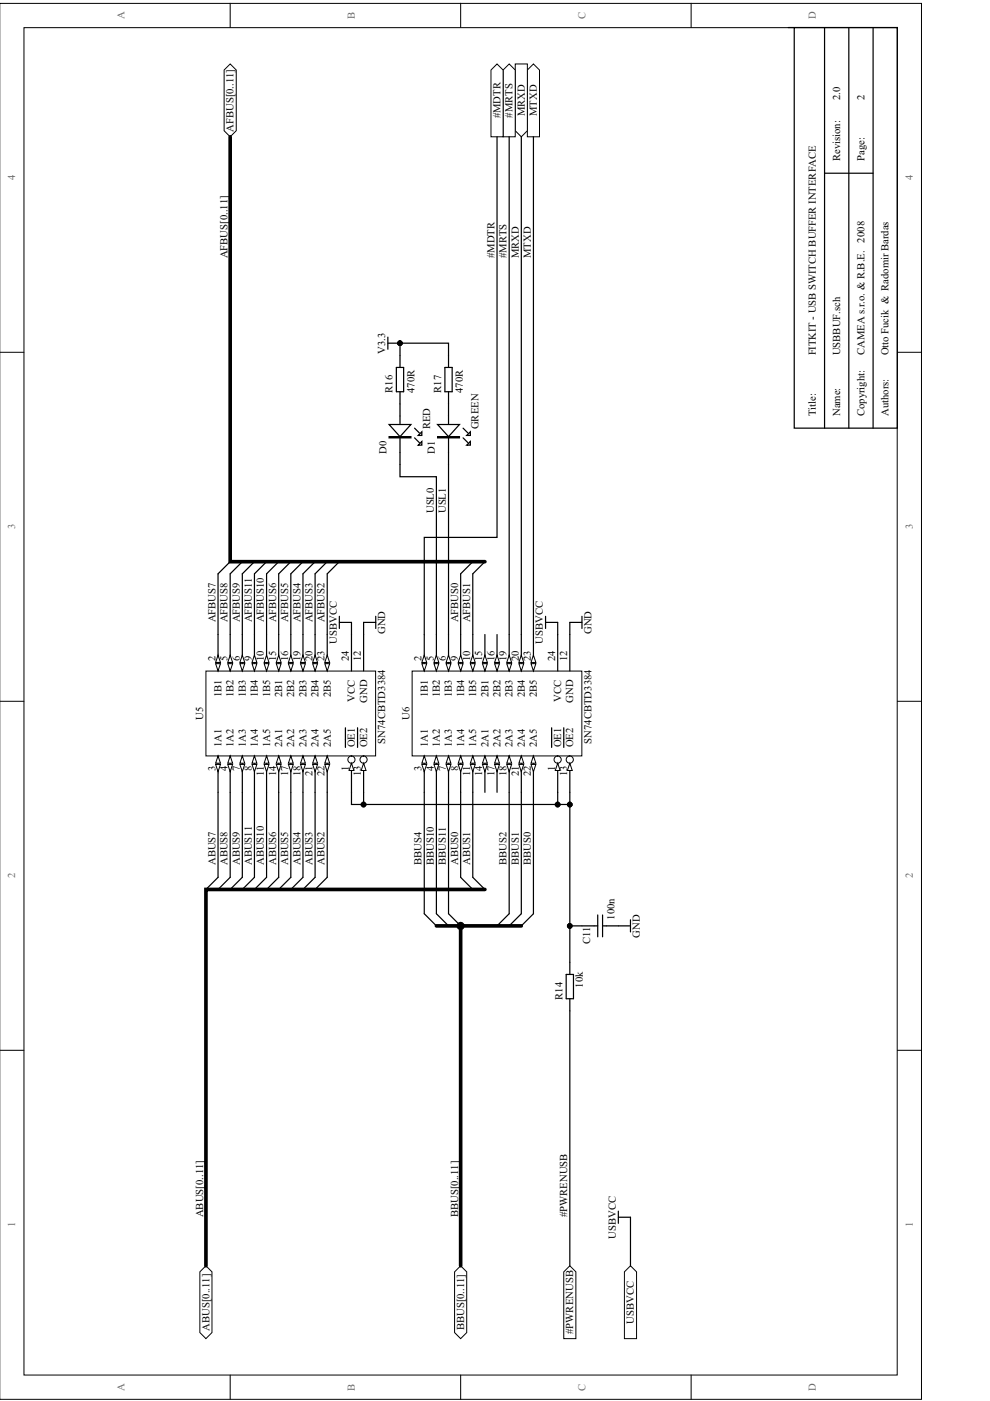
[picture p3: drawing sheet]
<svg xmlns="http://www.w3.org/2000/svg" width="210mm" height="297mm" viewBox="0 0 210 297" stroke-linecap="round" stroke-linejoin="round" font-family="sans-serif">
<path d="M0 .7h195.4v296h-195.4z" fill="none" stroke="#000" stroke-width=".21"/>
<path d="M5.1 5.9h185.1v285.6h-185.1z" fill="#fff"/>
<g fill="none" stroke="#000" stroke-width=".21">
<path d="M5.1 5.9h185.1v285.6h-185.1zM48.8 .7v5.1M97.7 .7v5.1M146.5 .7v5.1M0 74.7h5.1M190.3 74.7h5.1M0 148.7h5.1M190.3 148.7h5.1M0 222.7h5.1M190.3 222.7h5.1M48.8 291.5v5.2M97.7 291.5v5.2"/>
<path d="M146.5 291.5v5.2"/>
<circle cx="84.8" cy="72.8" r=".5"/>
<circle cx="77.1" cy="170.6" r=".5"/>
<circle cx="118.2" cy="170.6" r=".5"/>
<circle cx="120.8" cy="170.6" r=".5"/>
<circle cx="120.8" cy="196.3" r=".5"/>
</g>
<g fill="#000">
<circle cx="84.8" cy="72.8" r=".5"/>
<circle cx="77.1" cy="170.6" r=".5"/>
<circle cx="118.2" cy="170.6" r=".5"/>
<circle cx="120.8" cy="170.6" r=".5"/>
<circle cx="120.8" cy="196.3" r=".5"/>
</g>
<path d="M43.7 142.3h35.9v18h-35.9z" fill="#fff"/>
<path d="M43.7 142.3h35.9v18h-35.9z" fill="none" stroke="#000" stroke-width=".21"/>
<path d="M46.2 134.5v7.8" fill="none" stroke="#000" stroke-width=".26"/>
<path d="M45.7 140.7h1l-.5 1.6z" fill="#fff"/>
<path d="M45.7 140.7h1l-.5 1.6z" fill="none" stroke="#000" stroke-width=".21"/>
<path d="M46.2 138.9l.5 1.6h-1z" fill="#fff"/>
<path d="M46.2 138.9l.5 1.6h-1z" fill="none" stroke="#000" stroke-width=".21"/>
<path d="M69.4 134.5v7.8" fill="none" stroke="#000" stroke-width=".26"/>
<path d="M68.9 140.7h1l-.5 1.6z" fill="#fff"/>
<path d="M68.9 140.7h1l-.5 1.6z" fill="none" stroke="#000" stroke-width=".21"/>
<path d="M69.4 138.9l.5 1.6h-1z" fill="#fff"/>
<path d="M69.4 138.9l.5 1.6h-1z" fill="none" stroke="#000" stroke-width=".21"/>
<path d="M48.8 134.5v7.8" fill="none" stroke="#000" stroke-width=".26"/>
<path d="M48.3 140.7h1l-.5 1.6z" fill="#fff"/>
<path d="M48.3 140.7h1l-.5 1.6z" fill="none" stroke="#000" stroke-width=".21"/>
<path d="M48.8 138.9l.5 1.6h-1z" fill="#fff"/>
<path d="M48.8 138.9l.5 1.6h-1z" fill="none" stroke="#000" stroke-width=".21"/>
<path d="M66.8 134.5v7.8" fill="none" stroke="#000" stroke-width=".26"/>
<path d="M66.3 140.7h1l-.5 1.6z" fill="#fff"/>
<path d="M66.3 140.7h1l-.5 1.6z" fill="none" stroke="#000" stroke-width=".21"/>
<path d="M66.8 138.9l.5 1.6h-1z" fill="#fff"/>
<path d="M66.8 138.9l.5 1.6h-1z" fill="none" stroke="#000" stroke-width=".21"/>
<path d="M51.4 134.5v7.8" fill="none" stroke="#000" stroke-width=".26"/>
<path d="M50.9 140.7h1l-.5 1.6z" fill="#fff"/>
<path d="M50.9 140.7h1l-.5 1.6z" fill="none" stroke="#000" stroke-width=".21"/>
<path d="M51.4 138.9l.5 1.6h-1z" fill="#fff"/>
<path d="M51.4 138.9l.5 1.6h-1z" fill="none" stroke="#000" stroke-width=".21"/>
<path d="M64.2 134.5v7.8" fill="none" stroke="#000" stroke-width=".26"/>
<path d="M63.7 140.7h1l-.5 1.6z" fill="#fff"/>
<path d="M63.7 140.7h1l-.5 1.6z" fill="none" stroke="#000" stroke-width=".21"/>
<path d="M64.2 138.9l.5 1.6h-1z" fill="#fff"/>
<path d="M64.2 138.9l.5 1.6h-1z" fill="none" stroke="#000" stroke-width=".21"/>
<path d="M53.9 134.5v7.8" fill="none" stroke="#000" stroke-width=".26"/>
<path d="M53.4 140.7h1.1l-.6 1.6z" fill="#fff"/>
<path d="M53.4 140.7h1.1l-.6 1.6z" fill="none" stroke="#000" stroke-width=".21"/>
<path d="M53.9 138.9l.6 1.6h-1.1z" fill="#fff"/>
<path d="M53.9 138.9l.6 1.6h-1.1z" fill="none" stroke="#000" stroke-width=".21"/>
<path d="M61.7 134.5v7.8" fill="none" stroke="#000" stroke-width=".26"/>
<path d="M61.1 140.7h1.1l-.5 1.6z" fill="#fff"/>
<path d="M61.1 140.7h1.1l-.5 1.6z" fill="none" stroke="#000" stroke-width=".21"/>
<path d="M61.7 138.9l.5 1.6h-1.1z" fill="#fff"/>
<path d="M61.7 138.9l.5 1.6h-1.1z" fill="none" stroke="#000" stroke-width=".21"/>
<path d="M56.5 134.5v7.8" fill="none" stroke="#000" stroke-width=".26"/>
<path d="M56 140.7h1l-.5 1.6z" fill="#fff"/>
<path d="M56 140.7h1l-.5 1.6z" fill="none" stroke="#000" stroke-width=".21"/>
<path d="M56.5 138.9l.5 1.6h-1z" fill="#fff"/>
<path d="M56.5 138.9l.5 1.6h-1z" fill="none" stroke="#000" stroke-width=".21"/>
<path d="M59.1 134.5v7.8" fill="none" stroke="#000" stroke-width=".26"/>
<path d="M58.6 140.7h1l-.5 1.6z" fill="#fff"/>
<path d="M58.6 140.7h1l-.5 1.6z" fill="none" stroke="#000" stroke-width=".21"/>
<path d="M59.1 138.9l.5 1.6h-1z" fill="#fff"/>
<path d="M59.1 138.9l.5 1.6h-1z" fill="none" stroke="#000" stroke-width=".21"/>
<path d="M74.5 160.3v7.7" fill="none" stroke="#000" stroke-width=".26"/>
<circle cx="74.5" cy="161.1" r=".76" fill="#fff"/>
<circle cx="74.5" cy="161.1" r=".76" fill="none" stroke="#000" stroke-width=".21"/>
<path d="M74.5 161.8l.5 1.6h-1z" fill="#fff"/>
<path d="M74.5 161.8l.5 1.6h-1z" fill="none" stroke="#000" stroke-width=".21"/>
<path d="M73.2 154.3v4.2M77.1 160.3v7.7" fill="none" stroke="#000" stroke-width=".26"/>
<circle cx="77.1" cy="161.1" r=".76" fill="#fff"/>
<circle cx="77.1" cy="161.1" r=".76" fill="none" stroke="#000" stroke-width=".21"/>
<path d="M77.1 161.8l.5 1.6h-1z" fill="#fff"/>
<path d="M77.1 161.8l.5 1.6h-1z" fill="none" stroke="#000" stroke-width=".21"/>
<path d="M74.5 134.5v7.8M77.1 134.5v7.8M75.8 154.3v4.2M46.2 160.3v7.7" fill="none" stroke="#000" stroke-width=".26"/>
<path d="M46.2 160.3l.5 1.5h-1z" fill="#fff"/>
<path d="M46.2 160.3l.5 1.5h-1z" fill="none" stroke="#000" stroke-width=".21"/>
<path d="M45.7 162.1h1l-.5 1.5z" fill="#fff"/>
<path d="M45.7 162.1h1l-.5 1.5z" fill="none" stroke="#000" stroke-width=".21"/>
<path d="M69.4 160.3v7.7" fill="none" stroke="#000" stroke-width=".26"/>
<path d="M69.4 160.3l.5 1.5h-1z" fill="#fff"/>
<path d="M69.4 160.3l.5 1.5h-1z" fill="none" stroke="#000" stroke-width=".21"/>
<path d="M68.9 162.1h1l-.5 1.5z" fill="#fff"/>
<path d="M68.9 162.1h1l-.5 1.5z" fill="none" stroke="#000" stroke-width=".21"/>
<path d="M48.8 160.3v7.7" fill="none" stroke="#000" stroke-width=".26"/>
<path d="M48.8 160.3l.5 1.5h-1z" fill="#fff"/>
<path d="M48.8 160.3l.5 1.5h-1z" fill="none" stroke="#000" stroke-width=".21"/>
<path d="M48.3 162.1h1l-.5 1.5z" fill="#fff"/>
<path d="M48.3 162.1h1l-.5 1.5z" fill="none" stroke="#000" stroke-width=".21"/>
<path d="M66.8 160.3v7.7" fill="none" stroke="#000" stroke-width=".26"/>
<path d="M66.8 160.3l.5 1.5h-1z" fill="#fff"/>
<path d="M66.8 160.3l.5 1.5h-1z" fill="none" stroke="#000" stroke-width=".21"/>
<path d="M66.3 162.1h1l-.5 1.5z" fill="#fff"/>
<path d="M66.3 162.1h1l-.5 1.5z" fill="none" stroke="#000" stroke-width=".21"/>
<path d="M51.4 160.3v7.7" fill="none" stroke="#000" stroke-width=".26"/>
<path d="M51.4 160.3l.5 1.5h-1z" fill="#fff"/>
<path d="M51.4 160.3l.5 1.5h-1z" fill="none" stroke="#000" stroke-width=".21"/>
<path d="M50.9 162.1h1l-.5 1.5z" fill="#fff"/>
<path d="M50.9 162.1h1l-.5 1.5z" fill="none" stroke="#000" stroke-width=".21"/>
<path d="M64.2 160.3v7.7" fill="none" stroke="#000" stroke-width=".26"/>
<path d="M64.2 160.3l.5 1.5h-1z" fill="#fff"/>
<path d="M64.2 160.3l.5 1.5h-1z" fill="none" stroke="#000" stroke-width=".21"/>
<path d="M63.7 162.1h1l-.5 1.5z" fill="#fff"/>
<path d="M63.7 162.1h1l-.5 1.5z" fill="none" stroke="#000" stroke-width=".21"/>
<path d="M53.9 160.3v7.7" fill="none" stroke="#000" stroke-width=".26"/>
<path d="M53.9 160.3l.6 1.5h-1.1z" fill="#fff"/>
<path d="M53.9 160.3l.6 1.5h-1.1z" fill="none" stroke="#000" stroke-width=".21"/>
<path d="M53.4 162.1h1.1l-.6 1.5z" fill="#fff"/>
<path d="M53.4 162.1h1.1l-.6 1.5z" fill="none" stroke="#000" stroke-width=".21"/>
<path d="M61.7 160.3v7.7" fill="none" stroke="#000" stroke-width=".26"/>
<path d="M61.7 160.3l.5 1.5h-1.1z" fill="#fff"/>
<path d="M61.7 160.3l.5 1.5h-1.1z" fill="none" stroke="#000" stroke-width=".21"/>
<path d="M61.1 162.1h1.1l-.5 1.5z" fill="#fff"/>
<path d="M61.1 162.1h1.1l-.5 1.5z" fill="none" stroke="#000" stroke-width=".21"/>
<path d="M56.5 160.3v7.7" fill="none" stroke="#000" stroke-width=".26"/>
<path d="M56.5 160.3l.5 1.5h-1z" fill="#fff"/>
<path d="M56.5 160.3l.5 1.5h-1z" fill="none" stroke="#000" stroke-width=".21"/>
<path d="M56 162.1h1l-.5 1.5z" fill="#fff"/>
<path d="M56 162.1h1l-.5 1.5z" fill="none" stroke="#000" stroke-width=".21"/>
<path d="M59.1 160.3v7.7" fill="none" stroke="#000" stroke-width=".26"/>
<path d="M59.1 160.3l.5 1.5h-1z" fill="#fff"/>
<path d="M59.1 160.3l.5 1.5h-1z" fill="none" stroke="#000" stroke-width=".21"/>
<path d="M58.6 162.1h1l-.5 1.5z" fill="#fff"/>
<path d="M58.6 162.1h1l-.5 1.5z" fill="none" stroke="#000" stroke-width=".21"/>
<path d="M87.4 142.3h36v18h-36z" fill="#fff"/>
<path d="M87.4 142.3h36v18h-36z" fill="none" stroke="#000" stroke-width=".21"/>
<path d="M90 134.5v7.8" fill="none" stroke="#000" stroke-width=".26"/>
<path d="M89.4 140.7h1.1l-.5 1.6z" fill="#fff"/>
<path d="M89.4 140.7h1.1l-.5 1.6z" fill="none" stroke="#000" stroke-width=".21"/>
<path d="M90 138.9l.5 1.6h-1.1z" fill="#fff"/>
<path d="M90 138.9l.5 1.6h-1.1z" fill="none" stroke="#000" stroke-width=".21"/>
<path d="M113.1 134.5v7.8" fill="none" stroke="#000" stroke-width=".26"/>
<path d="M112.6 140.7h1l-.5 1.6z" fill="#fff"/>
<path d="M112.6 140.7h1l-.5 1.6z" fill="none" stroke="#000" stroke-width=".21"/>
<path d="M113.1 138.9l.5 1.6h-1z" fill="#fff"/>
<path d="M113.1 138.9l.5 1.6h-1z" fill="none" stroke="#000" stroke-width=".21"/>
<path d="M92.5 134.5v7.8" fill="none" stroke="#000" stroke-width=".26"/>
<path d="M92 140.7h1l-.5 1.6z" fill="#fff"/>
<path d="M92 140.7h1l-.5 1.6z" fill="none" stroke="#000" stroke-width=".21"/>
<path d="M92.5 138.9l.5 1.6h-1z" fill="#fff"/>
<path d="M92.5 138.9l.5 1.6h-1z" fill="none" stroke="#000" stroke-width=".21"/>
<path d="M110.5 134.5v7.8" fill="none" stroke="#000" stroke-width=".26"/>
<path d="M110 140.7h1l-.5 1.6z" fill="#fff"/>
<path d="M110 140.7h1l-.5 1.6z" fill="none" stroke="#000" stroke-width=".21"/>
<path d="M110.5 138.9l.5 1.6h-1z" fill="#fff"/>
<path d="M110.5 138.9l.5 1.6h-1z" fill="none" stroke="#000" stroke-width=".21"/>
<path d="M95.1 134.5v7.8" fill="none" stroke="#000" stroke-width=".26"/>
<path d="M94.6 140.7h1l-.5 1.6z" fill="#fff"/>
<path d="M94.6 140.7h1l-.5 1.6z" fill="none" stroke="#000" stroke-width=".21"/>
<path d="M95.1 138.9l.5 1.6h-1z" fill="#fff"/>
<path d="M95.1 138.9l.5 1.6h-1z" fill="none" stroke="#000" stroke-width=".21"/>
<path d="M108 134.5v7.8" fill="none" stroke="#000" stroke-width=".26"/>
<path d="M107.4 140.7h1.1l-.5 1.6z" fill="#fff"/>
<path d="M107.4 140.7h1.1l-.5 1.6z" fill="none" stroke="#000" stroke-width=".21"/>
<path d="M108 138.9l.5 1.6h-1.1z" fill="#fff"/>
<path d="M108 138.9l.5 1.6h-1.1z" fill="none" stroke="#000" stroke-width=".21"/>
<path d="M97.7 134.5v7.8" fill="none" stroke="#000" stroke-width=".26"/>
<path d="M97.2 140.7h1l-.5 1.6z" fill="#fff"/>
<path d="M97.2 140.7h1l-.5 1.6z" fill="none" stroke="#000" stroke-width=".21"/>
<path d="M97.7 138.9l.5 1.6h-1z" fill="#fff"/>
<path d="M97.7 138.9l.5 1.6h-1z" fill="none" stroke="#000" stroke-width=".21"/>
<path d="M105.4 134.5v7.8" fill="none" stroke="#000" stroke-width=".26"/>
<path d="M104.9 140.7h1l-.5 1.6z" fill="#fff"/>
<path d="M104.9 140.7h1l-.5 1.6z" fill="none" stroke="#000" stroke-width=".21"/>
<path d="M105.4 138.9l.5 1.6h-1z" fill="#fff"/>
<path d="M105.4 138.9l.5 1.6h-1z" fill="none" stroke="#000" stroke-width=".21"/>
<path d="M100.2 134.5v7.8" fill="none" stroke="#000" stroke-width=".26"/>
<path d="M99.7 140.7h1.1l-.6 1.6z" fill="#fff"/>
<path d="M99.7 140.7h1.1l-.6 1.6z" fill="none" stroke="#000" stroke-width=".21"/>
<path d="M100.2 138.9l.6 1.6h-1.1z" fill="#fff"/>
<path d="M100.2 138.9l.6 1.6h-1.1z" fill="none" stroke="#000" stroke-width=".21"/>
<path d="M102.8 134.5v7.8" fill="none" stroke="#000" stroke-width=".26"/>
<path d="M102.3 140.7h1l-.5 1.6z" fill="#fff"/>
<path d="M102.3 140.7h1l-.5 1.6z" fill="none" stroke="#000" stroke-width=".21"/>
<path d="M102.8 138.9l.5 1.6h-1z" fill="#fff"/>
<path d="M102.8 138.9l.5 1.6h-1z" fill="none" stroke="#000" stroke-width=".21"/>
<path d="M118.2 160.3v7.7" fill="none" stroke="#000" stroke-width=".26"/>
<circle cx="118.2" cy="161.1" r=".76" fill="#fff"/>
<circle cx="118.2" cy="161.1" r=".76" fill="none" stroke="#000" stroke-width=".21"/>
<path d="M118.2 161.8l.6 1.6h-1.1z" fill="#fff"/>
<path d="M118.2 161.8l.6 1.6h-1.1z" fill="none" stroke="#000" stroke-width=".21"/>
<path d="M117 154.3v4.2M120.8 160.3v7.7" fill="none" stroke="#000" stroke-width=".26"/>
<circle cx="120.8" cy="161.1" r=".76" fill="#fff"/>
<circle cx="120.8" cy="161.1" r=".76" fill="none" stroke="#000" stroke-width=".21"/>
<path d="M120.8 161.8l.5 1.6h-1z" fill="#fff"/>
<path d="M120.8 161.8l.5 1.6h-1z" fill="none" stroke="#000" stroke-width=".21"/>
<path d="M118.2 134.5v7.8M120.8 134.5v7.8M119.5 154.3v4.2M90 160.3v7.7" fill="none" stroke="#000" stroke-width=".26"/>
<path d="M90 160.3l.5 1.5h-1.1z" fill="#fff"/>
<path d="M90 160.3l.5 1.5h-1.1z" fill="none" stroke="#000" stroke-width=".21"/>
<path d="M89.4 162.1h1.1l-.5 1.5z" fill="#fff"/>
<path d="M89.4 162.1h1.1l-.5 1.5z" fill="none" stroke="#000" stroke-width=".21"/>
<path d="M113.1 160.3v7.7" fill="none" stroke="#000" stroke-width=".26"/>
<path d="M113.1 160.3l.5 1.5h-1z" fill="#fff"/>
<path d="M113.1 160.3l.5 1.5h-1z" fill="none" stroke="#000" stroke-width=".21"/>
<path d="M112.6 162.1h1l-.5 1.5z" fill="#fff"/>
<path d="M112.6 162.1h1l-.5 1.5z" fill="none" stroke="#000" stroke-width=".21"/>
<path d="M92.5 160.3v7.7" fill="none" stroke="#000" stroke-width=".26"/>
<path d="M92.5 160.3l.5 1.5h-1z" fill="#fff"/>
<path d="M92.5 160.3l.5 1.5h-1z" fill="none" stroke="#000" stroke-width=".21"/>
<path d="M92 162.1h1l-.5 1.5z" fill="#fff"/>
<path d="M92 162.1h1l-.5 1.5z" fill="none" stroke="#000" stroke-width=".21"/>
<path d="M110.5 160.3v7.7" fill="none" stroke="#000" stroke-width=".26"/>
<path d="M110.5 160.3l.5 1.5h-1z" fill="#fff"/>
<path d="M110.5 160.3l.5 1.5h-1z" fill="none" stroke="#000" stroke-width=".21"/>
<path d="M110 162.1h1l-.5 1.5z" fill="#fff"/>
<path d="M110 162.1h1l-.5 1.5z" fill="none" stroke="#000" stroke-width=".21"/>
<path d="M95.1 160.3v7.7" fill="none" stroke="#000" stroke-width=".26"/>
<path d="M95.1 160.3l.5 1.5h-1z" fill="#fff"/>
<path d="M95.1 160.3l.5 1.5h-1z" fill="none" stroke="#000" stroke-width=".21"/>
<path d="M94.6 162.1h1l-.5 1.5z" fill="#fff"/>
<path d="M94.6 162.1h1l-.5 1.5z" fill="none" stroke="#000" stroke-width=".21"/>
<path d="M108 160.3v7.7" fill="none" stroke="#000" stroke-width=".26"/>
<path d="M108 160.3l.5 1.5h-1.1z" fill="#fff"/>
<path d="M108 160.3l.5 1.5h-1.1z" fill="none" stroke="#000" stroke-width=".21"/>
<path d="M107.4 162.1h1.1l-.5 1.5z" fill="#fff"/>
<path d="M107.4 162.1h1.1l-.5 1.5z" fill="none" stroke="#000" stroke-width=".21"/>
<path d="M97.7 160.3v7.7" fill="none" stroke="#000" stroke-width=".26"/>
<path d="M97.7 160.3l.5 1.5h-1z" fill="#fff"/>
<path d="M97.7 160.3l.5 1.5h-1z" fill="none" stroke="#000" stroke-width=".21"/>
<path d="M97.2 162.1h1l-.5 1.5z" fill="#fff"/>
<path d="M97.2 162.1h1l-.5 1.5z" fill="none" stroke="#000" stroke-width=".21"/>
<path d="M105.4 160.3v7.7" fill="none" stroke="#000" stroke-width=".26"/>
<path d="M105.4 160.3l.5 1.5h-1z" fill="#fff"/>
<path d="M105.4 160.3l.5 1.5h-1z" fill="none" stroke="#000" stroke-width=".21"/>
<path d="M104.9 162.1h1l-.5 1.5z" fill="#fff"/>
<path d="M104.9 162.1h1l-.5 1.5z" fill="none" stroke="#000" stroke-width=".21"/>
<path d="M100.2 160.3v7.7" fill="none" stroke="#000" stroke-width=".26"/>
<path d="M100.2 160.3l.6 1.5h-1.1z" fill="#fff"/>
<path d="M100.2 160.3l.6 1.5h-1.1z" fill="none" stroke="#000" stroke-width=".21"/>
<path d="M99.7 162.1h1.1l-.6 1.5z" fill="#fff"/>
<path d="M99.7 162.1h1.1l-.6 1.5z" fill="none" stroke="#000" stroke-width=".21"/>
<path d="M102.8 160.3v7.7" fill="none" stroke="#000" stroke-width=".26"/>
<path d="M102.8 160.3l.5 1.5h-1z" fill="#fff"/>
<path d="M102.8 160.3l.5 1.5h-1z" fill="none" stroke="#000" stroke-width=".21"/>
<path d="M102.3 162.1h1l-.5 1.5z" fill="#fff"/>
<path d="M102.3 162.1h1l-.5 1.5z" fill="none" stroke="#000" stroke-width=".21"/>
<path d="M48.8 119.1l-2.6 2.6v12.8M51.4 119.1l-2.6 2.6v12.8M53.9 119.1l-2.5 2.6v12.8M56.5 119.1l-2.6 2.6v12.8M59.1 119.1l-2.6 2.6v12.8M61.7 119.1l-2.6 2.6v12.8M64.2 119.1l-2.5 2.6v12.8M66.8 119.1l-2.6 2.6v12.8M69.4 119.1l-2.6 2.6v12.8M72 119.1l-2.6 2.6v12.8" fill="none" stroke="#000" stroke-width=".26"/>
<path d="M48.8 13.6l1.3 1.2v12.9l-1.3 1.3-1.3-1.3v-12.9z" fill-rule="evenodd" fill="#fff"/>
<path d="M48.8 13.6l1.3 1.2v12.9l-1.3 1.3-1.3-1.3v-12.9z" fill="none" stroke="#000" stroke-width=".21"/>
<path d="M113.1 13.6l1.3 1.2v14.2h-2.6v-14.2z" fill-rule="evenodd" fill="#fff"/>
<path d="M113.1 13.6l1.3 1.2v14.2h-2.6v-14.2z" fill="none" stroke="#000" stroke-width=".21"/>
<path d="M109.2 13.6h2.6v14.1l-1.3 1.3-1.3-1.3z" fill-rule="evenodd" fill="#fff"/>
<path d="M109.2 13.6h2.6v14.1l-1.3 1.3-1.3-1.3z" fill="none" stroke="#000" stroke-width=".21"/>
<path d="M108 13.6l1.2 1.2v14.2h-2.5v-14.2z" fill-rule="evenodd" fill="#fff"/>
<path d="M108 13.6l1.2 1.2v14.2h-2.5v-14.2z" fill="none" stroke="#000" stroke-width=".21"/>
<path d="M105.4 13.6l1.3 1.2v14.2h-2.6v-14.2z" fill-rule="evenodd" fill="#fff"/>
<path d="M105.4 13.6l1.3 1.2v14.2h-2.6v-14.2z" fill="none" stroke="#000" stroke-width=".21"/>
<path d="M84 77.9h1.6v5.2h-1.6zM84.8 75.3v2.6M84.8 83.1v15.4M87.9 92.8l1 1.1M87.9 90.8l1 1M97.7 121.7v12.8M100.2 121.7v12.8" fill="none" stroke="#000" stroke-width=".26"/>
<path d="M82.5 90h4.6l-2.3 2.6z" fill="#fff"/>
<path d="M82.5 90h4.6l-2.3 2.6z" fill="none" stroke="#000" stroke-width=".26"/>
<path d="M82.5 92.6h4.6v.2h-4.6z" fill-rule="evenodd" fill="#fff"/>
<path d="M82.5 92.6h4.6v.2h-4.6z" fill="none" stroke="#000" stroke-width=".26"/>
<path d="M89.4 93.6v.8h-.7z" fill="#fff"/>
<path d="M89.4 93.6v.8h-.7z" fill="none" stroke="#000" stroke-width=".26"/>
<path d="M89.4 91.5v.8h-.7z" fill="#fff"/>
<path d="M94.3 77.9h1.6v5.2h-1.6zM95.1 75.3v2.6M89.4 91.5v.8h-.7zM95.1 83.1v15.4M98.2 92.8l1 1.1M98.2 90.8l1 1" fill="none" stroke="#000" stroke-width=".26"/>
<path d="M92.8 90h4.6l-2.3 2.6z" fill="#fff"/>
<path d="M92.8 90h4.6l-2.3 2.6z" fill="none" stroke="#000" stroke-width=".26"/>
<path d="M92.8 92.6h4.6v.2h-4.6z" fill-rule="evenodd" fill="#fff"/>
<path d="M92.8 92.6h4.6v.2h-4.6z" fill="none" stroke="#000" stroke-width=".26"/>
<path d="M99.7 93.6v.8h-.7z" fill="#fff"/>
<path d="M99.7 93.6v.8h-.7z" fill="none" stroke="#000" stroke-width=".26"/>
<path d="M99.7 91.5v.8h-.7z" fill="#fff"/>
<g fill="none" stroke="#000" stroke-width=".26">
<path d="M82.2 71.5v2.5M82.2 72.8h2.6M95.1 98.5v36M99.7 91.5v.8h-.7zM46.2 168v18l-2.5 2.6M48.8 168v18l-2.6 2.6M51.4 168v18l-2.6 2.6M53.9 168v18l-2.5 2.6M56.5 168v18l-2.6 2.6M59.1 168v18l-2.6 2.6M61.7 168v18l-2.6 2.6M64.2 168v18l-2.5 2.6"/>
<path d="M66.8 168v18l-2.6 2.6M69.4 168v18l-2.6 2.6M90 168v25.7l2.5 2.6M92.5 168v25.7l2.6 2.6M95.1 168v25.7l2.6 2.6M97.7 168v18l2.5 2.6M100.2 168v18l2.6 2.6M108 168v25.7l-2.6 2.6"/>
</g>
<path d="M97.7 268.4l1.3 1.3v12.8l-1.3 1.3-1.3-1.3v-12.8z" fill-rule="evenodd" fill="#fff"/>
<path d="M97.7 268.4l1.3 1.3v12.8l-1.3 1.3-1.3-1.3v-12.8z" fill="none" stroke="#000" stroke-width=".21"/>
<path d="M43.7 268.4l1.2 1.3v12.8l-1.2 1.3-1.3-1.3v-12.8z" fill-rule="evenodd" fill="#fff"/>
<path d="M43.7 268.4l1.2 1.3v12.8l-1.2 1.3-1.3-1.3v-12.8z" fill="none" stroke="#000" stroke-width=".21"/>
<path d="M102.8 188.6h-59.1v79.8" fill="none" stroke="#000" stroke-width=".77"/>
<path d="M77.1 168v2.6M110.5 168v25.7l-2.5 2.6M113.1 168v25.7l-2.6 2.6M118.2 168v2.6M131.1 196.3h2.6M133.7 195v2.6M120 206.6h1.6v5.1h-1.6zM120.8 204v2.6M120.8 211.7v2.6" fill="none" stroke="#000" stroke-width=".26"/>
<path d="M120.8 268.4l1.3 1.3v14.1h-2.6v-14.1z" fill-rule="evenodd" fill="#fff"/>
<g fill="none" stroke="#000" stroke-width=".21">
<path d="M120.8 268.4l1.3 1.3v14.1h-2.6v-14.1z"/>
<circle cx="84.8" cy="72.8" r=".5"/>
<circle cx="77.1" cy="170.6" r=".5"/>
<circle cx="118.2" cy="170.6" r=".5"/>
<circle cx="120.8" cy="170.6" r=".5"/>
<circle cx="120.8" cy="196.3" r=".5"/>
</g>
<g fill="none" stroke="#000" stroke-width=".26">
<path d="M167.1 5.8h23.2v85h-21.9v-85M174.8 5.8v85M180 5.8v85M185.1 5.8v85M105.4 29v84.9h-15.4v20.6M108 29v105.5M110.5 29v105.5M113.1 29v105.5M174.8 36.7h10.3M84.8 75.3v-2.5h10.3v2.5M84.8 98.5v2.6h7.7v33.4M100.2 119.1l-2.5 2.6"/>
<path d="M102.8 119.1l-2.6 2.6M72 132h2.5v2.5M72 130.7v2.5M79.7 130.7v2.5M79.7 132h-2.6v2.5M115.7 132h2.5v2.5M115.7 130.7v2.5M123.4 132h-2.6v2.5M123.4 130.7v2.5M74.5 168v2.6h46.3M120.8 168v36M120.8 196.3h5.9"/>
<path d="M126.7 194v4.6M127.8 196.3h3.3M127.8 194v4.6M120.8 214.3v54.1"/>
</g>
<g fill="#000">
<circle cx="84.8" cy="72.8" r=".5"/>
<circle cx="77.1" cy="170.6" r=".5"/>
<circle cx="118.2" cy="170.6" r=".5"/>
<circle cx="120.8" cy="170.6" r=".5"/>
<circle cx="120.8" cy="196.3" r=".5"/>
</g>
<path d="M48.8 29v90.1h54M92.5 196.3h18M97.7 196.3v72.1" fill="none" stroke="#000" stroke-width=".77"/>
<path d="M133.7 268.4l1.3 1.3v14.1h-2.6v-14.1z" fill-rule="evenodd" fill="#fff"/>
<g fill="none" stroke="#000" stroke-width=".21">
<path d="M133.7 268.4l1.3 1.3v14.1h-2.6v-14.1z"/>
<circle cx="97.7" cy="196.3" r=".76"/>
</g>
<path d="M131.1 256.8v2.6M131.1 258.1h2.6v10.3" fill="none" stroke="#000" stroke-width=".26"/>
<circle cx="97.7" cy="196.3" r=".76" fill="#000"/>
<g font-size="2.3" fill="#696969">
<text x="26.4" y="4.1" transform="rotate(-90 26.4 4.1)">A</text>
<text x="75.3" y="4" transform="rotate(-90 75.3 4)">B</text>
<text x="124.1" y="4" transform="rotate(-90 124.1 4)">C</text>
<text x="173" y="4.1" transform="rotate(-90 173 4.1)">D</text>
<text x="3.2" y="38.2" transform="rotate(-90 3.2 38.2)">4</text>
<text x="193.6" y="38.2" transform="rotate(-90 193.6 38.2)">4</text>
<text x="3.2" y="112.2" transform="rotate(-90 3.2 112.2)">3</text>
<text x="193.6" y="112.2" transform="rotate(-90 193.6 112.2)">3</text>
<text x="3.2" y="186.2" transform="rotate(-90 3.2 186.2)">2</text>
<text x="193.6" y="186.2" transform="rotate(-90 193.6 186.2)">2</text>
<text x="3.2" y="260.2" transform="rotate(-90 3.2 260.2)">1</text>
<text x="193.6" y="260.2" transform="rotate(-90 193.6 260.2)">1</text>
<text x="26.4" y="294.9" transform="rotate(-90 26.4 294.9)">A</text>
<text x="75.3" y="294.9" transform="rotate(-90 75.3 294.9)">B</text>
<text x="124.1" y="294.9" transform="rotate(-90 124.1 294.9)">C</text>
<text x="173" y="294.9" transform="rotate(-90 173 294.9)">D</text>
</g>
<g font-size="2.3">
<text x="178.1" y="21.3" transform="rotate(-90 178.1 21.3)">2.0</text>
<text x="183.3" y="21.3" transform="rotate(-90 183.3 21.3)">2</text>
<text x="49.5" y="27.9" transform="rotate(-90 49.5 27.9)">AFBUS[0..11]</text>
<text x="106.1" y="25.1" transform="rotate(-90 106.1 25.1)">#MDTR</text>
<text x="108.7" y="24.9" transform="rotate(-90 108.7 24.9)">#MRTS</text>
<text x="111.3" y="24.7" transform="rotate(-90 111.3 24.7)">MRXD</text>
<text x="113.8" y="24.6" transform="rotate(-90 113.8 24.6)">MTXD</text>
<text x="178.1" y="34.2" transform="rotate(-90 178.1 34.2)">Revision:</text>
<text x="183.3" y="34.2" transform="rotate(-90 183.3 34.2)">Page:</text>
<text x="183.3" y="51.4" transform="rotate(-90 183.3 51.4)">2008</text>
<text x="48.2" y="54.7" transform="rotate(-90 48.2 54.7)">AFBUS[0..11]</text>
<text x="104.8" y="54.7" transform="rotate(-90 104.8 54.7)">#MDTR</text>
<text x="107.4" y="54.7" transform="rotate(-90 107.4 54.7)">#MRTS</text>
<text x="110" y="54.7" transform="rotate(-90 110 54.7)">MRXD</text>
<text x="112.5" y="54.7" transform="rotate(-90 112.5 54.7)">MTXD</text>
<text x="81.7" y="75" transform="rotate(-90 81.7 75)">V3.3</text>
<text x="173" y="75.3" transform="rotate(-90 173 75.3)">FITKIT - USB SWITCH BUFFER INTERFACE</text>
<text x="178.1" y="75.3" transform="rotate(-90 178.1 75.3)">USBBUF.sch</text>
<text x="183.3" y="75.3" transform="rotate(-90 183.3 75.3)">CAMEA s.r.o. &amp; R.B.E.</text>
<text x="188.4" y="75.3" transform="rotate(-90 188.4 75.3)">Otto Fucik &amp; Radomir Bardas</text>
<text x="83.2" y="83.3" transform="rotate(-90 83.2 83.3)">R16</text>
<text x="87.9" y="83.3" transform="rotate(-90 87.9 83.3)">470R</text>
<text x="93.5" y="83.3" transform="rotate(-90 93.5 83.3)">R17</text>
<text x="98.1" y="83.3" transform="rotate(-90 98.1 83.3)">470R</text>
<text x="173" y="88.2" transform="rotate(-90 173 88.2)">Title:</text>
<text x="178.1" y="88.2" transform="rotate(-90 178.1 88.2)">Name:</text>
<text x="183.3" y="88.2" transform="rotate(-90 183.3 88.2)">Copyright:</text>
<text x="188.4" y="88.2" transform="rotate(-90 188.4 88.2)">Authors:</text>
<text x="91.2" y="91" transform="rotate(-90 91.2 91)">RED</text>
<text x="101.5" y="91" transform="rotate(-90 101.5 91)">GREEN</text>
<text x="81.9" y="96.2" transform="rotate(-90 81.9 96.2)">D0</text>
<text x="92.2" y="96.2" transform="rotate(-90 92.2 96.2)">D1</text>
<text x="92" y="108.8" transform="rotate(-90 92 108.8)">USL0</text>
<text x="94.5" y="108.8" transform="rotate(-90 94.5 108.8)">USL1</text>
<text x="45.7" y="132" transform="rotate(-90 45.7 132)">AFBUS7</text>
<text x="48.2" y="132" transform="rotate(-90 48.2 132)">AFBUS8</text>
<text x="50.8" y="132" transform="rotate(-90 50.8 132)">AFBUS9</text>
<text x="53.4" y="132" transform="rotate(-90 53.4 132)">AFBUS11</text>
<text x="56" y="132" transform="rotate(-90 56 132)">AFBUS10</text>
<text x="58.5" y="132" transform="rotate(-90 58.5 132)">AFBUS6</text>
<text x="61.1" y="132" transform="rotate(-90 61.1 132)">AFBUS5</text>
<text x="63.7" y="132" transform="rotate(-90 63.7 132)">AFBUS4</text>
<text x="66.3" y="132" transform="rotate(-90 66.3 132)">AFBUS3</text>
<text x="68.8" y="132" transform="rotate(-90 68.8 132)">AFBUS2</text>
<text x="97.1" y="132" transform="rotate(-90 97.1 132)">AFBUS0</text>
<text x="99.7" y="132" transform="rotate(-90 99.7 132)">AFBUS1</text>
<text x="71.4" y="136.5" transform="rotate(-90 71.4 136.5)">USBVCC</text>
<text x="81.7" y="134.4" transform="rotate(-90 81.7 134.4)">GND</text>
<text x="115.1" y="136.5" transform="rotate(-90 115.1 136.5)">USBVCC</text>
<text x="125.4" y="134.4" transform="rotate(-90 125.4 134.4)">GND</text>
<text x="45.7" y="140.2" transform="rotate(-90 45.7 140.2)">2</text>
<text x="48.2" y="140.2" transform="rotate(-90 48.2 140.2)">5</text>
<text x="50.8" y="140.2" transform="rotate(-90 50.8 140.2)">6</text>
<text x="53.4" y="140.2" transform="rotate(-90 53.4 140.2)">9</text>
<text x="56" y="140.2" transform="rotate(-90 56 140.2)">10</text>
<text x="58.5" y="140.2" transform="rotate(-90 58.5 140.2)">15</text>
<text x="61.1" y="140.2" transform="rotate(-90 61.1 140.2)">16</text>
<text x="63.7" y="140.2" transform="rotate(-90 63.7 140.2)">19</text>
<text x="66.3" y="140.2" transform="rotate(-90 66.3 140.2)">20</text>
<text x="68.8" y="140.2" transform="rotate(-90 68.8 140.2)">23</text>
<text x="74" y="140.2" transform="rotate(-90 74 140.2)">24</text>
<text x="76.5" y="140.2" transform="rotate(-90 76.5 140.2)">12</text>
<text x="89.4" y="140.2" transform="rotate(-90 89.4 140.2)">2</text>
<text x="92" y="140.2" transform="rotate(-90 92 140.2)">5</text>
<text x="94.5" y="140.2" transform="rotate(-90 94.5 140.2)">6</text>
<text x="97.1" y="140.2" transform="rotate(-90 97.1 140.2)">9</text>
<text x="99.7" y="140.2" transform="rotate(-90 99.7 140.2)">10</text>
<text x="102.3" y="140.2" transform="rotate(-90 102.3 140.2)">15</text>
<text x="104.8" y="140.2" transform="rotate(-90 104.8 140.2)">16</text>
<text x="107.4" y="140.2" transform="rotate(-90 107.4 140.2)">19</text>
<text x="110" y="140.2" transform="rotate(-90 110 140.2)">20</text>
<text x="112.5" y="140.2" transform="rotate(-90 112.5 140.2)">23</text>
<text x="117.7" y="140.2" transform="rotate(-90 117.7 140.2)">24</text>
<text x="120.3" y="140.2" transform="rotate(-90 120.3 140.2)">12</text>
<text x="47" y="147.8" transform="rotate(-90 47 147.8)">1B1</text>
<text x="49.5" y="147.8" transform="rotate(-90 49.5 147.8)">1B2</text>
<text x="52.1" y="147.8" transform="rotate(-90 52.1 147.8)">1B3</text>
<text x="54.7" y="147.8" transform="rotate(-90 54.7 147.8)">1B4</text>
<text x="57.2" y="147.8" transform="rotate(-90 57.2 147.8)">1B5</text>
<text x="59.8" y="147.8" transform="rotate(-90 59.8 147.8)">2B1</text>
<text x="62.4" y="147.8" transform="rotate(-90 62.4 147.8)">2B2</text>
<text x="65" y="147.8" transform="rotate(-90 65 147.8)">2B3</text>
<text x="67.5" y="147.8" transform="rotate(-90 67.5 147.8)">2B4</text>
<text x="70.1" y="147.8" transform="rotate(-90 70.1 147.8)">2B5</text>
<text x="75.3" y="148.7" transform="rotate(-90 75.3 148.7)">VCC</text>
<text x="77.8" y="149" transform="rotate(-90 77.8 149)">GND</text>
<text x="90.7" y="147.8" transform="rotate(-90 90.7 147.8)">1B1</text>
<text x="93.3" y="147.8" transform="rotate(-90 93.3 147.8)">1B2</text>
<text x="95.8" y="147.8" transform="rotate(-90 95.8 147.8)">1B3</text>
<text x="98.4" y="147.8" transform="rotate(-90 98.4 147.8)">1B4</text>
<text x="101" y="147.8" transform="rotate(-90 101 147.8)">1B5</text>
<text x="103.5" y="147.8" transform="rotate(-90 103.5 147.8)">2B1</text>
<text x="106.1" y="147.8" transform="rotate(-90 106.1 147.8)">2B2</text>
<text x="108.7" y="147.8" transform="rotate(-90 108.7 147.8)">2B3</text>
<text x="111.3" y="147.8" transform="rotate(-90 111.3 147.8)">2B4</text>
<text x="113.8" y="147.8" transform="rotate(-90 113.8 147.8)">2B5</text>
<text x="119" y="148.7" transform="rotate(-90 119 148.7)">VCC</text>
<text x="121.5" y="149" transform="rotate(-90 121.5 149)">GND</text>
<text x="43.1" y="152.5" transform="rotate(-90 43.1 152.5)">U5</text>
<text x="86.8" y="152.5" transform="rotate(-90 86.8 152.5)">U6</text>
<text x="47" y="158.5" transform="rotate(-90 47 158.5)">1A1</text>
<text x="49.5" y="158.5" transform="rotate(-90 49.5 158.5)">1A2</text>
<text x="52.1" y="158.5" transform="rotate(-90 52.1 158.5)">1A3</text>
<text x="54.7" y="158.5" transform="rotate(-90 54.7 158.5)">1A4</text>
<text x="57.2" y="158.5" transform="rotate(-90 57.2 158.5)">1A5</text>
<text x="59.8" y="158.5" transform="rotate(-90 59.8 158.5)">2A1</text>
<text x="62.4" y="158.5" transform="rotate(-90 62.4 158.5)">2A2</text>
<text x="65" y="158.5" transform="rotate(-90 65 158.5)">2A3</text>
<text x="67.5" y="158.5" transform="rotate(-90 67.5 158.5)">2A4</text>
<text x="70.1" y="158.5" transform="rotate(-90 70.1 158.5)">2A5</text>
<text x="75.3" y="158.5" transform="rotate(-90 75.3 158.5)">OE1</text>
<text x="77.8" y="158.5" transform="rotate(-90 77.8 158.5)">OE2</text>
<text x="81.7" y="157.7" transform="rotate(-90 81.7 157.7)">SN74CBTD3384</text>
<text x="90.7" y="158.5" transform="rotate(-90 90.7 158.5)">1A1</text>
<text x="93.3" y="158.5" transform="rotate(-90 93.3 158.5)">1A2</text>
<text x="95.8" y="158.5" transform="rotate(-90 95.8 158.5)">1A3</text>
<text x="98.4" y="158.5" transform="rotate(-90 98.4 158.5)">1A4</text>
<text x="101" y="158.5" transform="rotate(-90 101 158.5)">1A5</text>
<text x="103.5" y="158.5" transform="rotate(-90 103.5 158.5)">2A1</text>
<text x="106.1" y="158.5" transform="rotate(-90 106.1 158.5)">2A2</text>
<text x="108.7" y="158.5" transform="rotate(-90 108.7 158.5)">2A3</text>
<text x="111.3" y="158.5" transform="rotate(-90 111.3 158.5)">2A4</text>
<text x="113.8" y="158.5" transform="rotate(-90 113.8 158.5)">2A5</text>
<text x="119" y="158.5" transform="rotate(-90 119 158.5)">OE1</text>
<text x="121.5" y="158.5" transform="rotate(-90 121.5 158.5)">OE2</text>
<text x="125.4" y="157.7" transform="rotate(-90 125.4 157.7)">SN74CBTD3384</text>
<text x="45.7" y="163.5" transform="rotate(-90 45.7 163.5)">3</text>
<text x="48.2" y="163.5" transform="rotate(-90 48.2 163.5)">4</text>
<text x="50.8" y="163.5" transform="rotate(-90 50.8 163.5)">7</text>
<text x="53.4" y="163.5" transform="rotate(-90 53.4 163.5)">8</text>
<text x="56" y="164.6" transform="rotate(-90 56 164.6)">11</text>
<text x="58.5" y="164.6" transform="rotate(-90 58.5 164.6)">14</text>
<text x="61.1" y="164.6" transform="rotate(-90 61.1 164.6)">17</text>
<text x="63.7" y="164.6" transform="rotate(-90 63.7 164.6)">18</text>
<text x="66.3" y="164.6" transform="rotate(-90 66.3 164.6)">21</text>
<text x="68.8" y="164.6" transform="rotate(-90 68.8 164.6)">22</text>
<text x="74" y="163.5" transform="rotate(-90 74 163.5)">1</text>
<text x="76.5" y="164.6" transform="rotate(-90 76.5 164.6)">13</text>
<text x="89.4" y="163.5" transform="rotate(-90 89.4 163.5)">3</text>
<text x="92" y="163.5" transform="rotate(-90 92 163.5)">4</text>
<text x="94.5" y="163.5" transform="rotate(-90 94.5 163.5)">7</text>
<text x="97.1" y="163.5" transform="rotate(-90 97.1 163.5)">8</text>
<text x="99.7" y="164.6" transform="rotate(-90 99.7 164.6)">11</text>
<text x="102.3" y="164.6" transform="rotate(-90 102.3 164.6)">14</text>
<text x="104.8" y="164.6" transform="rotate(-90 104.8 164.6)">17</text>
<text x="107.4" y="164.6" transform="rotate(-90 107.4 164.6)">18</text>
<text x="110" y="164.6" transform="rotate(-90 110 164.6)">21</text>
<text x="112.5" y="164.6" transform="rotate(-90 112.5 164.6)">22</text>
<text x="117.7" y="163.5" transform="rotate(-90 117.7 163.5)">1</text>
<text x="120.3" y="164.6" transform="rotate(-90 120.3 164.6)">13</text>
<text x="45.7" y="183.4" transform="rotate(-90 45.7 183.4)">ABUS7</text>
<text x="48.2" y="183.4" transform="rotate(-90 48.2 183.4)">ABUS8</text>
<text x="50.8" y="183.4" transform="rotate(-90 50.8 183.4)">ABUS9</text>
<text x="53.4" y="183.4" transform="rotate(-90 53.4 183.4)">ABUS11</text>
<text x="56" y="183.4" transform="rotate(-90 56 183.4)">ABUS10</text>
<text x="58.5" y="183.4" transform="rotate(-90 58.5 183.4)">ABUS6</text>
<text x="61.1" y="183.4" transform="rotate(-90 61.1 183.4)">ABUS5</text>
<text x="63.7" y="183.4" transform="rotate(-90 63.7 183.4)">ABUS4</text>
<text x="66.3" y="183.4" transform="rotate(-90 66.3 183.4)">ABUS3</text>
<text x="68.8" y="183.4" transform="rotate(-90 68.8 183.4)">ABUS2</text>
<text x="89.4" y="183.4" transform="rotate(-90 89.4 183.4)">BBUS4</text>
<text x="92" y="183.4" transform="rotate(-90 92 183.4)">BBUS10</text>
<text x="94.5" y="183.4" transform="rotate(-90 94.5 183.4)">BBUS11</text>
<text x="97.1" y="183.4" transform="rotate(-90 97.1 183.4)">ABUS0</text>
<text x="99.7" y="183.4" transform="rotate(-90 99.7 183.4)">ABUS1</text>
<text x="107.4" y="183.4" transform="rotate(-90 107.4 183.4)">BBUS2</text>
<text x="110" y="183.4" transform="rotate(-90 110 183.4)">BBUS1</text>
<text x="112.5" y="183.4" transform="rotate(-90 112.5 183.4)">BBUS0</text>
<text x="130.3" y="195" transform="rotate(-90 130.3 195)">100n</text>
<text x="125.1" y="200.2" transform="rotate(-90 125.1 200.2)">C11</text>
<text x="135.7" y="198.8" transform="rotate(-90 135.7 198.8)">GND</text>
<text x="123.6" y="209.4" transform="rotate(-90 123.6 209.4)">10k</text>
<text x="119.2" y="212" transform="rotate(-90 119.2 212)">R14</text>
<text x="43.1" y="258.1" transform="rotate(-90 43.1 258.1)">ABUS[0..11]</text>
<text x="97.1" y="258.1" transform="rotate(-90 97.1 258.1)">BBUS[0..11]</text>
<text x="120.3" y="258.1" transform="rotate(-90 120.3 258.1)">#PWRENUSB</text>
<text x="130.5" y="262.6" transform="rotate(-90 130.5 262.6)">USBVCC</text>
<text x="134.4" y="280.7" transform="rotate(-90 134.4 280.7)">USBVCC</text>
<text x="44.4" y="282.1" transform="rotate(-90 44.4 282.1)">ABUS[0..11]</text>
<text x="98.4" y="282.1" transform="rotate(-90 98.4 282.1)">BBUS[0..11]</text>
<text x="121.5" y="282.9" transform="rotate(-90 121.5 282.9)">#PWRENUSB</text>
</g>
</svg>
